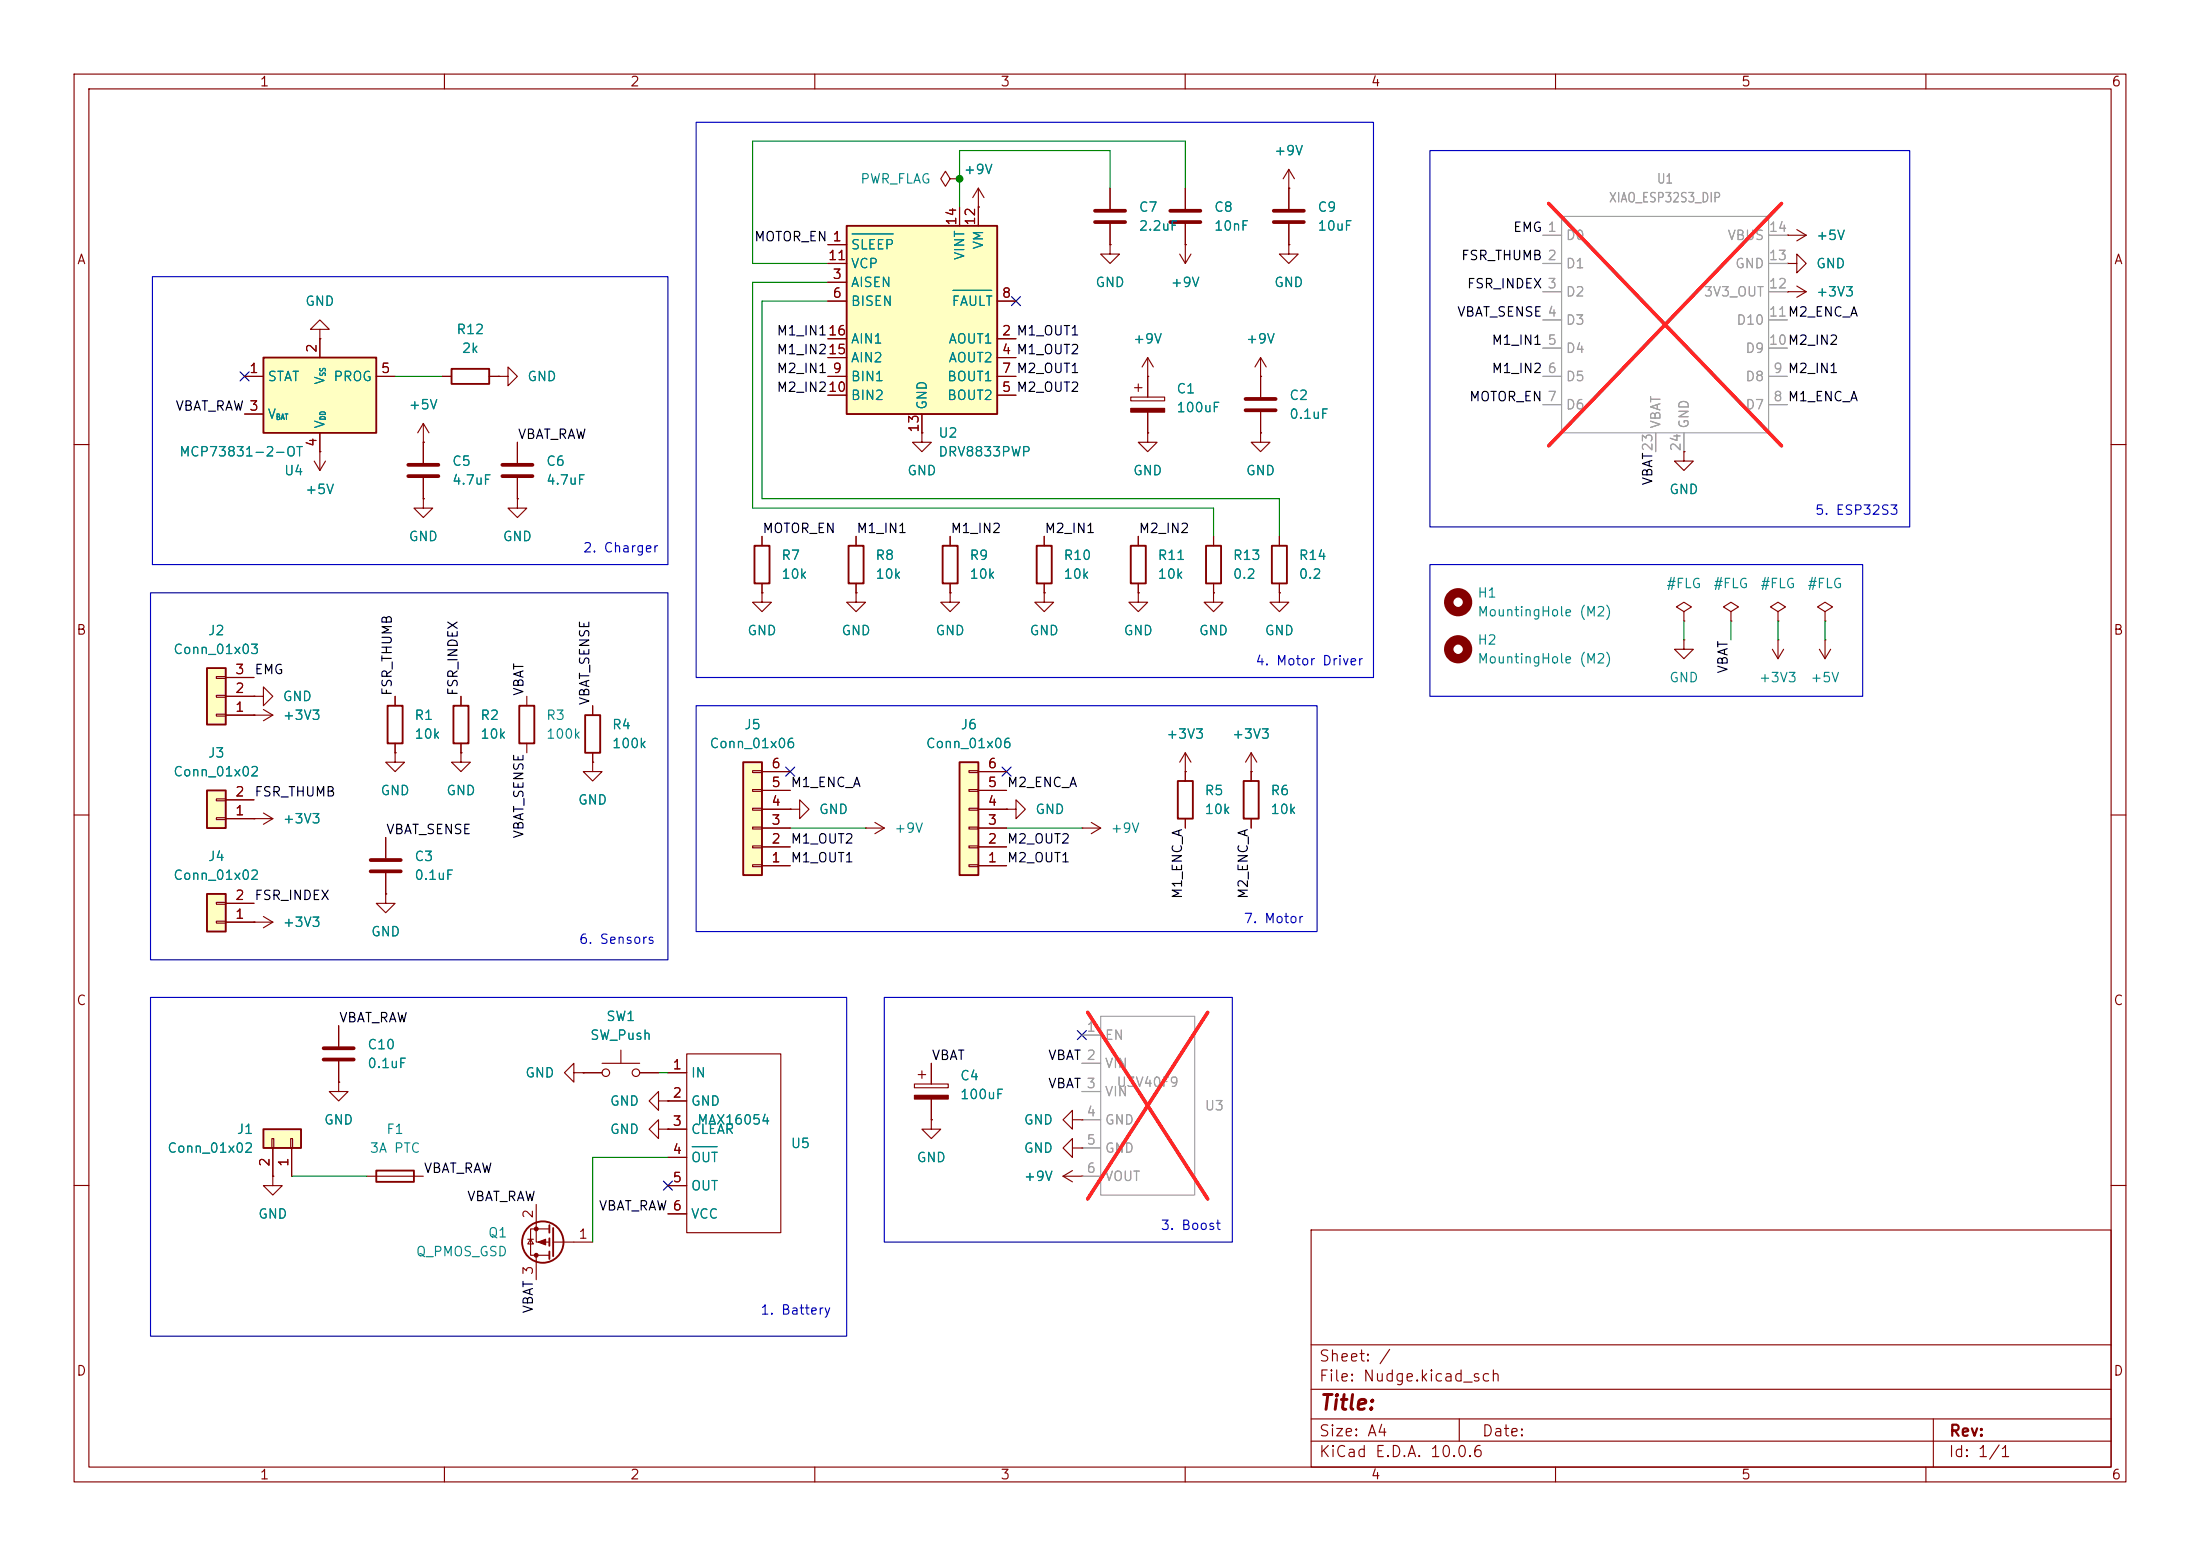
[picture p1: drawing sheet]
<svg xmlns="http://www.w3.org/2000/svg" width="297mm" height="210mm" viewBox="0 0 297 210" stroke-linecap="round" stroke-linejoin="round" font-family="sans-serif">
<g fill="none" stroke="#840000" stroke-width=".15">
<path d="M10 10h277v190h-277zM12 12h273v186h-273zM60 10v2M110 10v2M160 10v2M210 10v2M260 10v2M10 60h2M285 60h2M34.3 96.5h.1M34.3 96.5h2.5M35.6 95.8l1.2 .7"/>
<path d="M36.8 96.5l-1.2 .8M10 110h2M285 110h2M36.8 158.8v1.2h1.3l-1.3 1.3-1.2-1.3h1.2M36.8 158.8h.1M10 160h2M177 166h108v32h-108zM285 160h2M60 198v2M110 198v2M160 198v2M177 194.5h108"/>
<path d="M177 191.5h108M177 187.5h108M177 181.5h108M197 191.5v3M210 198v2M260 198v2M261 191.5v6.5"/>
</g>
<path d="M35.6 152.4h5v2.5h-5z" fill="#ffffc2"/>
<g fill="none" stroke="#840000" stroke-width=".25">
<path d="M140 73.7h2v5h-2zM152.7 73.7h2v5h-2zM35.6 152.4h5v2.5h-5zM50.8 158h5.1v1.5h-5.1zM74.2 165.4v1M74.2 167.1v1M74.2 168.9v1M74.7 165.7v3.8"/>
<circle cx="73.3" cy="167.6" r="2.79"/>
</g>
<g fill="none" stroke="#840000" stroke-width=".15">
<path d="M241.3 31.8h.1M241.3 31.8h2.5M242.6 31l1.2 .8M243.8 31.8l-1.2 .7M141 72.4v1.3M141 78.7v1.3M153.7 72.4v1.3M153.7 78.7v1.3M227.3 61v1.2h1.3l-1.3 1.3-1.2-1.3h1.2M227.3 61h.1M141 80v1.3h1.2l-1.2 1.3-1.3-1.3h1.3M141 80h.1"/>
<path d="M153.7 80v1.3h1.2l-1.2 1.3-1.3-1.3h1.3M153.7 80h.1M227.3 82.6l1-.7-1-.6-1 .6 1 .7v1.2M227.3 83.8h.1M227.3 86.4v1.2h1.3l-1.3 1.3-1.2-1.3h1.2M227.3 86.4h.1M233.7 82.6l1-.7-1-.6-1 .6 1 .7v1.2M233.7 83.8h.1M239.3 87.6l.7 1.3M240 86.4h.1M240 82.6l1-.7-1-.6-1 .6 1 .7v1.2M240 83.8h.1"/>
<path d="M240 86.4v2.5M240.8 87.6l-.8 1.3M245.6 87.6l.8 1.3M246.4 82.6l1-.7-1-.6-1 .6 1 .7v1.2M246.4 83.8h.1M246.4 86.4h.1M246.4 86.4v2.5M247.1 87.6l-.7 1.3M135.9 109.2h1.3v-1.2l1.2 1.2-1.2 1.3v-1.3M135.9 109.2h.1M45.7 138.4v2.8M36.7 153.7h.3v1.2h-.3z"/>
<path d="M36.8 154.9v3.9M39.2 153.7h.3v1.2h-.3zM39.4 154.9v3.9M45.7 146.1v1.2h1.3l-1.3 1.3-1.3-1.3h1.3M45.7 146.1h.1M45.7 143.3v2.8M49.5 158.8h7.6M77.5 144.8v-1.3l-1.3 1.3 1.3 1.3v-1.3h1.2M78.7 144.8h.1M78.7 144.8h2.6M81.3 143.5h5.1M83.8 141.7v1.8"/>
<path d="M86.4 144.8h2.5M88.9 148.6v-1.3l-1.3 1.3 1.3 1.3v-1.3h1.3M88.9 152.4v-1.3l-1.3 1.3 1.3 1.3v-1.3h1.3M90.2 148.6h.1M90.2 152.4h.1M90.2 144.8h2.5M90.2 148.6h2.5M90.2 152.4h2.5M90.2 156.2h2.5M92.7 142.2h12.7v24.2h-12.7zM123.4 146.3h4.6v.5h-4.6zM124 145h1"/>
<path d="M124.5 144.5v1M125.7 151.1v1.3h1.3l-1.3 1.3-1.2-1.3h1.2M125.7 151.1h.1M125.7 143.5v2.8M125.7 148.3v2.8M144.8 151.1v-1.2l-1.3 1.2 1.3 1.3v-1.3h1.2M144.8 154.9v-1.2l-1.3 1.2 1.3 1.3v-1.3h1.2M146 151.1h.1M146 154.9h.1M71.2 167.3h.8M71.6 167.3l.4 .6h-.8zM72.4 162.6v5h1.8"/>
<path d="M72.4 169.4v3.3M74.2 165.9h-2.6v3.5h2.6M74.7 167.6h5.3M90.2 160h2.5M90.2 163.8h2.5"/>
<circle cx="81.8" cy="144.8" r=".51"/>
<circle cx="85.9" cy="144.8" r=".51"/>
</g>
<g fill="none" stroke="#840000" stroke-width="1.3">
<circle cx="196.8" cy="87.6" r="1.27"/>
<circle cx="196.8" cy="81.3" r="1.27"/>
</g>
<g fill="none" stroke="#a1a1a1" stroke-width=".15">
<path d="M208.3 31.8h2.5M208.3 35.6h2.5M208.3 39.4h2.5M210.8 29.2h28v29.2h-28zM238.8 31.8h2.5M238.8 35.6h2.5M238.8 39.4h2.5M208.3 43.2h2.5M208.3 47h2.5M208.3 50.8h2.5M208.3 54.6h2.5M223.5 58.4v2.6"/>
<path d="M227.3 58.4v2.6M238.8 43.2h2.5M238.8 47h2.5M238.8 50.8h2.5M238.8 54.6h2.5"/>
</g>
<path d="M209.1 27.5l31.4 32.7M240.5 27.5l-31.4 32.7" fill="none" stroke="#ff2626" stroke-width=".46"/>
<g fill="#840000" stroke="#840000" stroke-width=".15">
<path d="M72.6 167.6l1.1-.3v.7z"/>
<path d="M123.4 147.8h4.6v.5h-4.6z"/>
<circle cx="72.4" cy="169.4" r=".25"/>
<circle cx="72.4" cy="165.9" r=".25"/>
</g>
<path d="M43.7 141.5h4.1M43.7 143h4.1" fill="none" stroke="#840000" stroke-width=".51"/>
<path d="M93.4 154.8h3.4" fill="none" stroke="#008484" stroke-width=".15"/>
<path d="M129.5 102.9h2.6v15.2h-2.6z" fill="#ffffc2"/>
<path d="M129.5 102.9h2.6v15.2h-2.6z" fill="none" stroke="#840000" stroke-width=".25"/>
<g fill="none" stroke="#840000" stroke-width=".15">
<path d="M106.7 109.2h1.2v-1.2l1.3 1.2-1.3 1.3v-1.3M106.7 109.2h.1M116.8 111.8h.1M116.8 111.8h2.6M118.1 111l1.3 .8M119.4 111.8l-1.3 .7M130.8 116.7h1.3v.3h-1.3zM130.8 114.2h1.3v.2h-1.3zM130.8 111.6h1.3v.3h-1.3zM130.8 109.1h1.3v.2h-1.3zM130.8 106.6h1.3v.2h-1.3zM130.8 104h1.3v.3h-1.3z"/>
<path d="M132.1 116.8h3.8M132.1 114.3h3.8M132.1 111.8h3.8M132.1 109.2h3.8M132.1 106.7h3.8M132.1 104.1h3.8M146 111.8h.1M146 111.8h2.6M147.3 111l1.3 .8M148.6 111.8l-1.3 .7M160 104.1h.1M160 101.6l-.7 1.3"/>
<path d="M160 101.6l.8 1.3M160 101.6v2.5M168.9 104.1h.1M168.9 101.6l-.8 1.3M168.9 101.6l.8 1.3M168.9 101.6v2.5"/>
</g>
<path d="M100.3 102.9h2.6v15.2h-2.6z" fill="#ffffc2"/>
<path d="M162.8 73.7h2v5h-2zM171.7 73.7h2v5h-2zM100.3 102.9h2.6v15.2h-2.6zM159 105.4h2v5.1h-2zM167.9 105.4h2v5.1h-2z" fill="none" stroke="#840000" stroke-width=".25"/>
<g fill="none" stroke="#840000" stroke-width=".15">
<path d="M149.9 33v1.3h1.2l-1.2 1.3-1.3-1.3h1.3M149.9 33h.1M69.8 59.7v2.8M69.8 67.3v1.3h1.3l-1.3 1.3-1.2-1.3h1.2M69.8 67.3h.1M69.8 64.5v2.8M163.8 72.4v1.3M163.8 78.7v1.3M172.7 72.4v1.3M172.7 78.7v1.3M163.8 80v1.3h1.3l-1.3 1.3-1.2-1.3h1.2M163.8 80h.1"/>
<path d="M101.6 116.7h1.3v.3h-1.3zM101.6 114.2h1.3v.2h-1.3zM101.6 111.6h1.3v.3h-1.3zM101.6 109.1h1.3v.2h-1.3zM101.6 106.6h1.3v.2h-1.3zM101.6 104h1.3v.3h-1.3zM102.9 116.8h3.8M102.9 114.3h3.8M102.9 111.8h3.8M102.9 109.2h3.8M102.9 106.7h3.8M102.9 104.1h3.8"/>
<path d="M160 104.1v1.3M160 110.5v1.3M168.9 104.1v1.3M168.9 110.5v1.3M143.5 158.8l1.3 .7M143.5 158.8h2.5M144.8 158l-1.3 .8M146 158.8h.1"/>
</g>
<path d="M146 139.7h2.6M148.6 137.2h12.7v24.1h-12.7zM146 143.5h2.6M146 147.3h2.6M146 151.1h2.6M146 154.9h2.6M146 158.8h2.6" fill="none" stroke="#a1a1a1" stroke-width=".15"/>
<path d="M146.8 136.6l16.2 25.2M163 136.6l-16.2 25.2" fill="none" stroke="#ff2626" stroke-width=".46"/>
<path d="M67.8 62.7h4.1M67.8 64.3h4.1" fill="none" stroke="#840000" stroke-width=".51"/>
<path d="M27.9 90.2h2.6v7.6h-2.6z" fill="#ffffc2"/>
<path d="M114.6 73.7h2v5h-2zM127.3 73.7h2v5h-2zM27.9 90.2h2.6v7.6h-2.6z" fill="none" stroke="#840000" stroke-width=".25"/>
<g fill="none" stroke="#840000" stroke-width=".15">
<path d="M159.3 34.3l.7 1.3M160 33h.1M160 33v2.6M160.8 34.3l-.8 1.3M174 33v1.3h1.3l-1.3 1.3-1.3-1.3h1.3M174 33h.1M152.7 53.6h4.5v.5h-4.5zM153.2 52.3h1M153.7 51.8v1M154.9 50.8h.1M154.9 58.4v1.3h1.3l-1.3 1.3-1.2-1.3h1.2M154.9 58.4h.1"/>
<path d="M154.9 48.3v5.3M154.9 55.6v2.8M154.9 48.3l-.7 1.2M154.9 48.3l.8 1.2M170.2 58.4v1.3h1.2l-1.2 1.3-1.3-1.3h1.3M170.2 58.4h.1M170.2 50.8h.1M170.2 48.3l-.8 1.2M170.2 48.3l.7 1.2M170.2 48.3v2.5M115.6 72.4v1.3M115.6 78.7v1.3"/>
<path d="M128.3 72.4v1.3M128.3 78.7v1.3M29.2 96.4h1.3v.2h-1.3zM29.2 93.9h1.3v.2h-1.3zM29.2 91.3h1.3v.3h-1.3zM30.5 96.5h3.8M30.5 94h3.8M30.5 91.4h3.8M128.3 80v1.3h1.2l-1.2 1.3-1.3-1.3h1.3M128.3 80h.1M172.7 80v1.3h1.3l-1.3 1.3-1.3-1.3h1.3M172.7 80h.1"/>
<path d="M34.3 110.5h.1M34.3 110.5h2.5M35.6 109.7l1.2 .8M36.8 110.5l-1.2 .8"/>
</g>
<path d="M152.7 55.1h4.5v.5h-4.5z" fill="#840000" stroke="#840000" stroke-width=".15"/>
<path d="M27.9 106.7h2.6v5.1h-2.6z" fill="#ffffc2"/>
<path d="M27.9 106.7h2.6v5.1h-2.6z" fill="none" stroke="#840000" stroke-width=".25"/>
<path d="M124.5 58.4v1.3h1.2l-1.2 1.3-1.3-1.3h1.3M124.5 58.4h.1M115.6 80v1.3h1.2l-1.2 1.3-1.3-1.3h1.3M115.6 80h.1M29.2 110.4h1.3v.2h-1.3zM29.2 107.8h1.3v.3h-1.3zM30.5 110.5h3.8M30.5 108h3.8M34.3 124.5h.1M34.3 124.5h2.5M35.6 123.7l1.2 .8M36.8 124.5l-1.2 .7" fill="none" stroke="#840000" stroke-width=".15"/>
<path d="M27.9 120.7h2.6v5h-2.6z" fill="#ffffc2"/>
<path d="M61.2 95.3h2v5h-2zM70.1 95.3h2v5h-2zM27.9 120.7h2.6v5h-2.6z" fill="none" stroke="#840000" stroke-width=".25"/>
<g fill="none" stroke="#840000" stroke-width=".15">
<path d="M42.4 62.2l.8 1.3M43.2 61h.1M43.2 61v2.5M43.9 62.2l-.7 1.3M62.2 94v1.3M71.1 94v1.3M52.1 113v2.8M52.1 117.9v2.8M62.2 100.3v1.3M71.1 100.3v1.3M29.2 124.3h1.3v.3h-1.3zM29.2 121.8h1.3v.2h-1.3z"/>
<path d="M30.5 124.5h3.8M30.5 121.9h3.8"/>
</g>
<path d="M50 116.1h4.1M50 117.6h4.1" fill="none" stroke="#840000" stroke-width=".51"/>
<path d="M35.6 48.3h15.2v10.1h-15.2z" fill="#ffffc2"/>
<path d="M35.6 48.3h15.2v10.1h-15.2zM61 49.8h5v2h-5zM101.9 73.7h2v5h-2zM52.3 95.3h2.1v5h-2.1zM79 96.5h2v5.1h-2z" fill="none" stroke="#840000" stroke-width=".25"/>
<g fill="none" stroke="#840000" stroke-width=".15">
<path d="M132.1 27.9h.1M132.1 25.4l-.8 1.3M132.1 25.4l.7 1.3M132.1 25.4v2.5M149.9 25.4v2.8M149.9 30.2v2.8M160 25.4v2.8M160 30.2v2.8M174 25.4h.1M174 22.9v5.3M174 30.2v2.8M174 22.9l-.8 1.2"/>
<path d="M174 22.9l.8 1.2M241.3 35.6h1.3v-1.3l1.2 1.3-1.2 1.2v-1.2M241.3 35.6h.1M33 50.8h2.6M33 55.9h2.6M43.2 44.5h1.2l-1.2-1.3-1.3 1.3h1.3v1.2M43.2 45.7h.1M43.2 45.7v2.6M43.2 58.4v2.6M50.8 50.8h2.5M57.1 59.7h.1M57.1 57.2v5.3"/>
<path d="M57.1 57.2l-.7 1.2M57.1 57.2l.8 1.2M59.7 50.8h1.3M66 50.8h1.3M67.3 50.8h1.3v-1.3l1.2 1.3-1.2 1.3v-1.3M67.3 50.8h.1M170.2 50.8v2.8M170.2 55.6v2.8M57.1 67.3v1.3h1.3l-1.3 1.3-1.2-1.3h1.2M57.1 67.3h.1M57.1 64.5v2.8M102.9 72.4v1.3"/>
<path d="M102.9 78.7v1.3M53.3 94v1.3M80 95.3v1.2M53.3 101.6v1.3h1.3l-1.3 1.2-1.2-1.2h1.2M53.3 101.6h.1M53.3 100.3v1.3M62.2 101.6v1.3h1.3l-1.3 1.2-1.2-1.2h1.2M62.2 101.6h.1M80 102.9v1.2h1.3l-1.3 1.3-1.3-1.3h1.3M80 102.9h.1M80 101.6v1.3M52.1 120.7v1.2h1.2l-1.2 1.3-1.3-1.3h1.3"/>
<path d="M52.1 120.7h.1"/>
</g>
<path d="M147.8 28.4h4.1M147.8 30h4.1M158 28.4h4.1M158 30h4.1M172 28.4h4M172 30h4M168.1 53.8h4.1M168.1 55.4h4.1M55.1 62.7h4.1M55.1 64.3h4.1" fill="none" stroke="#840000" stroke-width=".51"/>
<path d="M114.3 30.5h20.3v25.4h-20.3z" fill="#ffffc2"/>
<path d="M114.3 30.5h20.3v25.4h-20.3z" fill="none" stroke="#840000" stroke-width=".25"/>
<g fill="none" stroke="#840000" stroke-width=".15">
<path d="M111.8 33h2.5M111.8 38.1h2.5M111.8 35.6h2.5M128.3 24.1l-.7-1-.6 1 .6 1 .7-1h1.2M129.5 24.1h.1M129.5 27.9v2.6M132.1 27.9h.1M132.1 27.9v2.6M149.9 33h.1M149.9 25.4v2.8M149.9 30.2v2.8M160 33h.1"/>
<path d="M160 25.4v2.8M160 30.2v2.8M174 33h.1M174 25.4h.1M174 25.4v2.8M174 30.2v2.8M241.3 39.4h.1M241.3 35.6h.1M241.3 31.8h.1M241.3 39.4h2.5M242.6 38.6l1.2 .8M243.8 39.4l-1.2 .7"/>
<path d="M33 50.8h2.6M33 55.9h2.6M43.2 45.7h.1M43.2 45.7v2.6M43.2 58.4v2.6M50.8 50.8h2.5M57.1 59.7h.1M57.1 59.7v2.8M59.7 50.8h1.3M66 50.8h1.3M67.3 50.8h.1M69.8 59.7v2.8"/>
<path d="M111.8 45.7h2.5M111.8 48.3h2.5M111.8 53.3h2.5M111.8 40.6h2.5M111.8 50.8h2.5M124.5 58.4h.1M124.5 55.9v2.5M134.6 45.7h2.6M134.6 48.3h2.6M134.6 53.3h2.6M134.6 40.6h2.6M134.6 50.8h2.6"/>
<path d="M154.9 50.8h.1M154.9 58.4h.1M154.9 50.8v2.8M154.9 55.6v2.8M170.2 58.4h.1M170.2 50.8h.1M170.2 50.8v2.8M170.2 55.6v2.8M43.2 61h.1M57.1 67.3h.1M57.1 64.5v2.8M69.8 67.3h.1"/>
<path d="M69.8 64.5v2.8M102.9 72.4v1.3M102.9 78.7v1.3M115.6 72.4v1.3M115.6 78.7v1.3M128.3 72.4v1.3M128.3 78.7v1.3M141 72.4v1.3M141 78.7v1.3M153.7 72.4v1.3M153.7 78.7v1.3M163.8 72.4v1.3"/>
<path d="M163.8 78.7v1.3M172.7 72.4v1.3M172.7 78.7v1.3M227.3 61h.1M30.5 96.5h3.8M30.5 94h3.8M30.5 91.4h3.8M34.3 94h1.3v-1.3l1.2 1.3-1.2 1.3v-1.3M34.3 94h.1M34.3 96.5h.1M53.3 94v1.3M62.2 94v1.3"/>
<path d="M80 95.3v1.2M102.9 80v1.3h1.2l-1.2 1.3-1.3-1.3h1.3M102.9 80h.1M115.6 80h.1M128.3 80h.1M141 80h.1M153.7 80h.1M163.8 80h.1M172.7 80h.1M30.5 110.5h3.8M30.5 108h3.8M34.3 110.5h.1"/>
<path d="M52.1 113v2.8M52.1 117.9v2.8M53.3 101.6h.1M53.3 100.3v1.3M62.2 101.6h.1M62.2 100.3v1.3M80 102.9h.1M80 101.6v1.3M102.9 116.8h3.8M102.9 114.3h3.8M102.9 111.8h3.8M102.9 109.2h3.8"/>
<path d="M102.9 106.7h3.8M102.9 104.1h3.8M106.7 109.2h.1M132.1 116.8h3.8M132.1 114.3h3.8M132.1 111.8h3.8M132.1 109.2h3.8M132.1 106.7h3.8M132.1 104.1h3.8M135.9 109.2h.1M160 104.1h.1M160 104.1v1.3"/>
<path d="M160 110.5v1.3M168.9 104.1h.1M168.9 104.1v1.3M168.9 110.5v1.3M30.5 124.5h3.8M30.5 121.9h3.8M34.3 124.5h.1M45.7 138.4v2.8M52.1 120.7h.1M36.8 158.8h.1M36.8 154.9v3.9M39.4 154.9v3.9"/>
<path d="M45.7 146.1h.1M45.7 143.3v2.8M78.7 144.8h.1M78.7 144.8h2.6M86.4 144.8h2.5M90.2 152.4h.1M90.2 148.6h.1M90.2 144.8h2.5M90.2 148.6h2.5M90.2 152.4h2.5M90.2 156.2h2.5M125.7 151.1h.1"/>
<path d="M125.7 143.5v2.8M125.7 148.3v2.8M146 158.8h.1M146 154.9h.1M146 151.1h.1M90.2 160h2.5M90.2 163.8h2.5"/>
</g>
<path d="M115 31.6h5.6M128.6 39.2h5.3M93.4 154.8h3.4" fill="none" stroke="#008484" stroke-width=".15"/>
<g fill="none" stroke="#008400" stroke-width=".15">
<path d="M111.8 38.1h-10.2v30.5h62.2v3.8M149.9 25.4v-5.1h-20.4v7.6M160 25.4v-6.3h-58.4v16.5h10.2M53.3 50.8h6.4M111.8 40.6h-8.9v26.7h69.8v5.1M227.3 83.8v2.6M233.7 83.8v2.6M240 83.8v2.6M246.4 83.8v2.6M106.7 111.8h10.1M135.9 111.8h10.1M39.4 158.8h10.1"/>
<path d="M88.9 144.8h1.3M90.2 156.2h-10.2v11.4"/>
</g>
<path d="M32.4 50.2l1.2 1.2M33.6 50.2l-1.2 1.2M136.6 40l1.2 1.2M137.8 40l-1.2 1.2M106.1 103.5l1.2 1.2M107.3 103.5l-1.2 1.2M135.3 103.5l1.2 1.2M136.5 103.5l-1.2 1.2M145.4 139.1l1.3 1.2M146.7 139.1l-1.3 1.2M89.6 159.4l1.2 1.2M90.8 159.4l-1.2 1.2" fill="none" stroke="#000084" stroke-width=".15"/>
<path d="M94 16.5h91.4v74.9h-91.4zM20.6 37.3h69.6v38.9h-69.6zM193 20.3h64.8v50.8h-64.8zM193 76.2h58.5v17.8h-58.5zM20.3 80h69.9v49.5h-69.9zM94 95.3h83.8v30.4h-83.8zM20.3 134.6h94v45.7h-94zM119.4 134.6h47v33h-47z" fill="none" stroke="#0000c2" stroke-width=".15"/>
<g fill="none" stroke="#a1a1a1" stroke-width=".15">
<path d="M208.3 31.8h2.5M208.3 35.6h2.5M208.3 39.4h2.5M238.8 31.8h2.5M238.8 35.6h2.5M238.8 39.4h2.5M208.3 43.2h2.5M208.3 47h2.5M208.3 50.8h2.5M208.3 54.6h2.5M223.5 58.4v2.6M227.3 58.4v2.6"/>
<path d="M238.8 43.2h2.5M238.8 47h2.5M238.8 50.8h2.5M238.8 54.6h2.5M146 139.7h2.6M146 143.5h2.6M146 147.3h2.6M146 151.1h2.6M146 154.9h2.6M146 158.8h2.6"/>
</g>
<path d="M209.1 27.5l31.4 32.7M240.5 27.5l-31.4 32.7M146.8 136.6l16.2 25.2M163 136.6l-16.2 25.2" fill="none" stroke="#ff2626" stroke-width=".46"/>
<circle cx="129.5" cy="24.1" r=".46" fill="#008400" stroke="#008400" stroke-width=".14"/>
<text font-size="2" fill="#840000" x="178" y="190.8">Title:</text>
<g font-size="1.5" fill="#840000">
<text x="178" y="184.1">Sheet: /</text>
<text x="178" y="186.8">File: Nudge.kicad_sch</text>
<text x="178" y="197">KiCad E.D.A. 10.0.6</text>
<text x="178" y="194.2">Size: A4</text>
<text x="200" y="194.2">Date:</text>
<text x="263" y="197">Id: 1/1</text>
<text x="263" y="194.2">Rev:</text>
</g>
<g font-size="1.3" fill="#840000">
<text x="35" y="12">1</text>
<text x="85" y="12">2</text>
<text x="135" y="12">3</text>
<text x="185" y="12">4</text>
<text x="235" y="12">5</text>
<text x="285" y="12">6</text>
<text x="10.3" y="36">A</text>
<text x="111.7" y="35.4">11</text>
<text x="112.3" y="32.9">1</text>
<text x="129.4" y="30.5" transform="rotate(-90 129.4 30.5)">14</text>
<text x="131.9" y="30.5" transform="rotate(-90 131.9 30.5)">12</text>
<text x="285.3" y="36">A</text>
<text x="112.3" y="38">3</text>
<text x="112.3" y="40.5">6</text>
<text x="135.2" y="40.5">8</text>
<text x="43" y="47.7" transform="rotate(-90 43 47.7)">2</text>
<text x="111.7" y="45.6">16</text>
<text x="135.2" y="45.6">2 M1_OUT1</text>
<text x="135.2" y="45.6">2</text>
<text x="33.6" y="50.7">1</text>
<text x="51.3" y="50.7">5</text>
<text x="111.7" y="53.2">10</text>
<text x="111.7" y="48.1">15</text>
<text x="112.3" y="50.7">9</text>
<text x="135.2" y="48.1">4 M1_OUT2</text>
<text x="135.2" y="53.2">5 M2_OUT2</text>
<text x="135.2" y="50.7">7 M2_OUT1</text>
<text x="135.2" y="48.1">4</text>
<text x="135.2" y="53.2">5</text>
<text x="135.2" y="50.7">7</text>
<text x="33.6" y="55.7">3</text>
<text x="124.3" y="58.5" transform="rotate(-90 124.3 58.5)">13</text>
<text x="43" y="60.4" transform="rotate(-90 43 60.4)">4</text>
<text x="10.2" y="86">B</text>
<text x="285.2" y="86">B</text>
<text x="31.7" y="93.8">2</text>
<text x="31.7" y="91.3">3</text>
<text x="31.7" y="96.4">1</text>
<text x="31.7" y="107.8">2</text>
<text x="104" y="106.5">5</text>
<text x="104" y="104">6</text>
<text x="133.3" y="106.5">5</text>
<text x="133.3" y="104">6</text>
<text x="31.7" y="110.4">1</text>
<text x="104" y="111.6">3</text>
<text x="104" y="109.1">4</text>
<text x="133.3" y="111.6">3</text>
<text x="133.3" y="109.1">4</text>
<text x="104" y="116.7">1</text>
<text x="104" y="114.2">2</text>
<text x="133.3" y="116.7">1</text>
<text x="133.3" y="114.2">2</text>
<text x="31.7" y="124.3">1</text>
<text x="31.7" y="121.8">2</text>
<text x="10.2" y="136">C</text>
<text x="285.2" y="136">C</text>
<text x="90.7" y="144.6">1</text>
<text x="90.7" y="148.5">2</text>
<text x="90.7" y="152.3">3</text>
<text x="36.7" y="157.6" transform="rotate(-90 36.7 157.6)">2</text>
<text x="39.2" y="157.6" transform="rotate(-90 39.2 157.6)">1</text>
<text x="90.7" y="156.1">4</text>
<text x="90.7" y="159.9">5</text>
<text x="72.3" y="164.6" transform="rotate(-90 72.3 164.6)">2</text>
<text x="78" y="167.5">1</text>
<text x="90.7" y="163.7">6</text>
<text x="10.2" y="186">D</text>
<text x="285.2" y="186">D</text>
<text x="35" y="200">1</text>
<text x="85" y="200">2</text>
<text x="135" y="200">3</text>
<text x="185" y="200">4</text>
<text x="235" y="200">5</text>
<text x="285" y="200">6</text>
</g>
<g font-size="1.3" fill="#008484">
<text x="130" y="23.8">+9V</text>
<text x="171.9" y="21.3">+9V</text>
<text x="116.1" y="25.1">PWR_FLAG</text>
<text x="153.7" y="28.9">C7</text>
<text x="163.8" y="28.9">C8</text>
<text x="177.8" y="28.9">C9</text>
<text x="114.8" y="34">SLEEP</text>
<text x="130.5" y="35.2" transform="rotate(-90 130.5 35.2)">VINT</text>
<text x="133" y="33.8" transform="rotate(-90 133 33.8)">VM</text>
<text x="153.7" y="31.4">2.2uF</text>
<text x="163.8" y="31.4">10nF</text>
<text x="177.8" y="31.4">10uF</text>
<text x="245.1" y="32.7">+5V</text>
<text x="41.1" y="41.6">GND</text>
<text x="114.8" y="39.1">AISEN</text>
<text x="114.8" y="41.6">BISEN</text>
<text x="114.8" y="36.5">VCP</text>
<text x="128.4" y="41.6">FAULT</text>
<text x="147.8" y="39.1">GND</text>
<text x="158" y="39.1">+9V</text>
<text x="171.9" y="39.1">GND</text>
<text x="245.1" y="36.5">GND</text>
<text x="245.1" y="40.3">+3V3</text>
<text x="61.5" y="45.4">R12</text>
<text x="62.3" y="48">2k</text>
<text x="114.8" y="46.7">AIN1</text>
<text x="128" y="46.7">AOUT1</text>
<text x="152.9" y="46.7">+9V</text>
<text x="168.1" y="46.7">+9V</text>
<text x="36" y="51.8">STAT</text>
<text x="44.1" y="52" transform="rotate(-90 44.1 52)">V</text>
<text x="44.9" y="51.8">PROG</text>
<text x="71.1" y="51.8">GND</text>
<text x="114.8" y="51.8">BIN1</text>
<text x="114.8" y="49.2">AIN2</text>
<text x="127.8" y="51.8">BOUT1</text>
<text x="128" y="49.2">AOUT2</text>
<text x="158.7" y="53.4">C1</text>
<text x="36" y="56.8">V</text>
<text x="44.1" y="57.9" transform="rotate(-90 44.1 57.9)">V</text>
<text x="55.1" y="55.6">+5V</text>
<text x="114.8" y="54.3">BIN2</text>
<text x="125.4" y="55.4" transform="rotate(-90 125.4 55.4)">GND</text>
<text x="126.6" y="59.4">U2</text>
<text x="127.8" y="54.3">BOUT2</text>
<text x="158.7" y="56">100uF</text>
<text x="174" y="54.3">C2</text>
<text x="174" y="56.8">0.1uF</text>
<text x="24.1" y="61.9">MCP73831-2-OT</text>
<text x="38.3" y="64.5">U4</text>
<text x="60.9" y="63.2">C5</text>
<text x="60.9" y="65.7">4.7uF</text>
<text x="73.6" y="63.2">C6</text>
<text x="73.6" y="65.7">4.7uF</text>
<text x="122.4" y="64.5">GND</text>
<text x="126.6" y="61.9">DRV8833PWP</text>
<text x="152.9" y="64.5">GND</text>
<text x="168.1" y="64.5">GND</text>
<text x="41.1" y="67">+5V</text>
<text x="225.3" y="67">GND</text>
<text x="55.1" y="73.4">GND</text>
<text x="67.8" y="73.4">GND</text>
<text x="105.4" y="75.9">R7</text>
<text x="118.1" y="75.9">R8</text>
<text x="130.8" y="75.9">R9</text>
<text x="143.5" y="75.9">R10</text>
<text x="156.2" y="75.9">R11</text>
<text x="166.4" y="75.9">R13</text>
<text x="175.2" y="75.9">R14</text>
<text x="105.4" y="78.4">10k</text>
<text x="118.1" y="78.4">10k</text>
<text x="130.8" y="78.4">10k</text>
<text x="143.5" y="78.4">10k</text>
<text x="156.2" y="78.4">10k</text>
<text x="166.4" y="78.4">0.2</text>
<text x="175.2" y="78.4">0.2</text>
<text x="199.4" y="81">H1</text>
<text x="199.4" y="83.5">MountingHole (M2)</text>
<text x="224.9" y="79.7">#FLG</text>
<text x="231.2" y="79.7">#FLG</text>
<text x="237.6" y="79.7">#FLG</text>
<text x="243.9" y="79.7">#FLG</text>
<text x="23.3" y="88.6">Conn_01x03</text>
<text x="28" y="86.1">J2</text>
<text x="100.8" y="86.1">GND</text>
<text x="113.5" y="86.1">GND</text>
<text x="126.2" y="86.1">GND</text>
<text x="138.9" y="86.1">GND</text>
<text x="151.6" y="86.1">GND</text>
<text x="161.8" y="86.1">GND</text>
<text x="170.7" y="86.1">GND</text>
<text x="199.4" y="87.3">H2</text>
<text x="199.4" y="89.9">MountingHole (M2)</text>
<text x="38.1" y="94.9">GND</text>
<text x="225.3" y="92.4">GND</text>
<text x="237.4" y="92.4">+3V3</text>
<text x="244.3" y="92.4">+5V</text>
<text x="38.1" y="97.5">+3V3</text>
<text x="55.9" y="97.5">R1</text>
<text x="55.9" y="100">10k</text>
<text x="64.8" y="97.5">R2</text>
<text x="64.8" y="100">10k</text>
<text x="73.6" y="97.5">R3</text>
<text x="73.6" y="100">100k</text>
<text x="82.5" y="98.8">R4</text>
<text x="82.5" y="101.3">100k</text>
<text x="95.7" y="101.3">Conn_01x06</text>
<text x="100.4" y="98.8">J5</text>
<text x="124.9" y="101.3">Conn_01x06</text>
<text x="129.6" y="98.8">J6</text>
<text x="157.4" y="100">+3V3</text>
<text x="166.2" y="100">+3V3</text>
<text x="23.3" y="105.1">Conn_01x02</text>
<text x="28" y="102.6">J3</text>
<text x="51.3" y="107.6">GND</text>
<text x="60.2" y="107.6">GND</text>
<text x="162.5" y="107.6">R5</text>
<text x="171.4" y="107.6">R6</text>
<text x="38.1" y="111.5">+3V3</text>
<text x="77.9" y="108.9">GND</text>
<text x="110.5" y="110.2">GND</text>
<text x="120.6" y="112.7">+9V</text>
<text x="139.7" y="110.2">GND</text>
<text x="149.8" y="112.7">+9V</text>
<text x="162.5" y="110.2">10k</text>
<text x="171.4" y="110.2">10k</text>
<text x="23.3" y="119.1">Conn_01x02</text>
<text x="28" y="116.5">J4</text>
<text x="55.9" y="116.5">C3</text>
<text x="55.9" y="119.1">0.1uF</text>
<text x="38.1" y="125.4">+3V3</text>
<text x="50" y="126.7">GND</text>
<text x="49.5" y="141.9">C10</text>
<text x="79.6" y="140.7">SW_Push</text>
<text x="81.8" y="138.1">SW1</text>
<text x="49.5" y="144.5">0.1uF</text>
<text x="70.8" y="145.7">GND</text>
<text x="82.3" y="149.6">GND</text>
<text x="93.2" y="145.7">IN</text>
<text x="93.2" y="149.6">GND</text>
<text x="129.5" y="146.1">C4</text>
<text x="129.5" y="148.7">100uF</text>
<text x="22.5" y="155.9">Conn_01x02</text>
<text x="31.9" y="153.4">J1</text>
<text x="43.7" y="152.1">GND</text>
<text x="49.8" y="155.9">3A PTC</text>
<text x="52.1" y="153.4">F1</text>
<text x="82.3" y="153.4">GND</text>
<text x="93.2" y="153.4">CLEAR</text>
<text x="94" y="152.1">MAX16054</text>
<text x="106.7" y="155.3">U5</text>
<text x="138.1" y="152.1">GND</text>
<text x="138.1" y="155.9">GND</text>
<text x="93.2" y="157.2">OUT</text>
<text x="93.2" y="161">OUT</text>
<text x="123.7" y="157.2">GND</text>
<text x="138.1" y="159.7">+9V</text>
<text x="34.8" y="164.8">GND</text>
<text x="65.8" y="167.3">Q1</text>
<text x="93.2" y="164.8">VCC</text>
<text x="56.1" y="169.9">Q_PMOS_GSD</text>
</g>
<g font-size="1.3" fill="#a1a1a1">
<text x="217.1" y="27.6">XIAO_ESP32S3_DIP</text>
<text x="223.6" y="25.1">U1</text>
<text x="208.8" y="31.6">1</text>
<text x="208.8" y="35.4">2</text>
<text x="211.3" y="32.7">D0</text>
<text x="233.1" y="32.7">VBUS</text>
<text x="238.7" y="35.4">13</text>
<text x="238.7" y="31.6">14</text>
<text x="208.8" y="39.2">3</text>
<text x="211.3" y="36.5">D1</text>
<text x="211.3" y="40.3">D2</text>
<text x="229.9" y="40.3">3V3_OUT</text>
<text x="234.2" y="36.5">GND</text>
<text x="238.7" y="39.2">12</text>
<text x="208.8" y="46.9">5</text>
<text x="208.8" y="43">4</text>
<text x="211.3" y="44.1">D3</text>
<text x="211.3" y="48">D4</text>
<text x="234.3" y="44.1">D10</text>
<text x="235.5" y="48">D9</text>
<text x="238.7" y="46.9">10M2_IN2</text>
<text x="238.7" y="43">11M2_ENC_A</text>
<text x="238.7" y="46.9">10</text>
<text x="238.7" y="43">11</text>
<text x="208.8" y="50.7">6</text>
<text x="211.3" y="51.8">D5</text>
<text x="235.5" y="51.8">D8</text>
<text x="239.3" y="50.7">9 M2_IN1</text>
<text x="239.3" y="50.7">9</text>
<text x="208.8" y="54.5">7</text>
<text x="211.3" y="55.6">D6</text>
<text x="224.5" y="57.9" transform="rotate(-90 224.5 57.9)">VBAT</text>
<text x="228.3" y="57.9" transform="rotate(-90 228.3 57.9)">GND</text>
<text x="235.5" y="55.6">D7</text>
<text x="239.3" y="54.5">8 M1_ENC_A</text>
<text x="239.3" y="54.5">8</text>
<text x="223.4" y="61" transform="rotate(-90 223.4 61)">23</text>
<text x="227.2" y="61" transform="rotate(-90 227.2 61)">24</text>
<text x="146.6" y="139.6">1</text>
<text x="146.6" y="143.4">2</text>
<text x="149.1" y="140.7">EN</text>
<text x="146.6" y="147.2">3</text>
<text x="149.1" y="144.5">VIN</text>
<text x="149.1" y="148.3">VIN</text>
<text x="150.6" y="147">U3V40F9</text>
<text x="146.6" y="151">4</text>
<text x="146.6" y="154.8">5</text>
<text x="149.1" y="152.1">GND</text>
<text x="149.1" y="155.9">GND</text>
<text x="162.5" y="150.2">U3</text>
<text x="146.6" y="158.6">6</text>
<text x="149.1" y="159.7">VOUT</text>
</g>
<g font-size="1.3">
<text x="101.7" y="32.9">MOTOR_EN 1</text>
<text x="197.2" y="35.4">FSR_THUMB 2</text>
<text x="204.2" y="31.6">EMG 1</text>
<text x="198" y="39.2">FSR_INDEX 3</text>
<text x="104.8" y="45.6">M1_IN116</text>
<text x="196.6" y="43.1">VBAT_SENSE 4</text>
<text x="201.3" y="46.9">M1_IN1</text>
<text x="104.8" y="50.7">M2_IN1</text>
<text x="104.8" y="48.1">M1_IN215</text>
<text x="104.8" y="53.2">M2_IN210</text>
<text x="201.3" y="50.7">M1_IN2</text>
<text x="23.6" y="55.8">VBAT_RAW 3</text>
<text x="69.8" y="59.6">VBAT_RAW</text>
<text x="198.3" y="54.5">MOTOR_EN 7</text>
<text x="223.4" y="65.6" transform="rotate(-90 223.4 65.6)">VBAT23</text>
<text x="102.8" y="72.3">MOTOR_EN</text>
<text x="115.5" y="72.3">M1_IN1</text>
<text x="128.2" y="72.3">M1_IN2</text>
<text x="140.9" y="72.3">M2_IN1</text>
<text x="153.6" y="72.3">M2_IN2</text>
<text x="34.3" y="91.3">EMG</text>
<text x="53.2" y="94" transform="rotate(-90 53.2 94)">FSR_THUMB</text>
<text x="62.1" y="94" transform="rotate(-90 62.1 94)">FSR_INDEX</text>
<text x="71" y="94" transform="rotate(-90 71 94)">VBAT</text>
<text x="79.9" y="95.3" transform="rotate(-90 79.9 95.3)">VBAT_SENSE</text>
<text x="233.6" y="91" transform="rotate(-90 233.6 91)">VBAT</text>
<text x="34.3" y="107.8">FSR_THUMB</text>
<text x="106.7" y="106.6">M1_ENC_A</text>
<text x="135.9" y="106.6">M2_ENC_A</text>
<text x="52" y="112.9">VBAT_SENSE</text>
<text x="71" y="113.3" transform="rotate(-90 71 113.3)">VBAT_SENSE</text>
<text x="106.7" y="114.2">M1_OUT2</text>
<text x="106.7" y="116.7">M1_OUT1</text>
<text x="135.9" y="116.7">M2_OUT1</text>
<text x="135.9" y="114.2">M2_OUT2</text>
<text x="34.3" y="121.8">FSR_INDEX</text>
<text x="159.9" y="121.4" transform="rotate(-90 159.9 121.4)">M1_ENC_A</text>
<text x="168.8" y="121.4" transform="rotate(-90 168.8 121.4)">M2_ENC_A</text>
<text x="45.7" y="138.3">VBAT_RAW</text>
<text x="125.7" y="143.4">VBAT</text>
<text x="141.4" y="143.4">VBAT 2</text>
<text x="141.4" y="147.2">VBAT 3</text>
<text x="57.1" y="158.6">VBAT_RAW</text>
<text x="63" y="162.4">VBAT_RAW</text>
<text x="80.8" y="163.7">VBAT_RAW 6</text>
<text x="72.3" y="177.4" transform="rotate(-90 72.3 177.4)">VBAT 3</text>
</g>
<g font-size="1.3" fill="#0000c2">
<text x="244.9" y="69.8">5. ESP32S3</text>
<text x="78.6" y="74.9">2. Charger</text>
<text x="169.4" y="90.1">4. Motor Driver</text>
<text x="167.8" y="124.9">7. Motor</text>
<text x="78.1" y="127.7">6. Sensors</text>
<text x="156.6" y="166.3">3. Boost</text>
<text x="102.6" y="177.8">1. Battery</text>
</g>
<g font-size=".8" fill="#008484">
<text x="44.2" y="50.9" transform="rotate(-90 44.2 50.9)">SS</text>
<text x="37.2" y="56.9">BAT</text>
<text x="44.2" y="56.8" transform="rotate(-90 44.2 56.8)">DD</text>
</g>
</svg>
